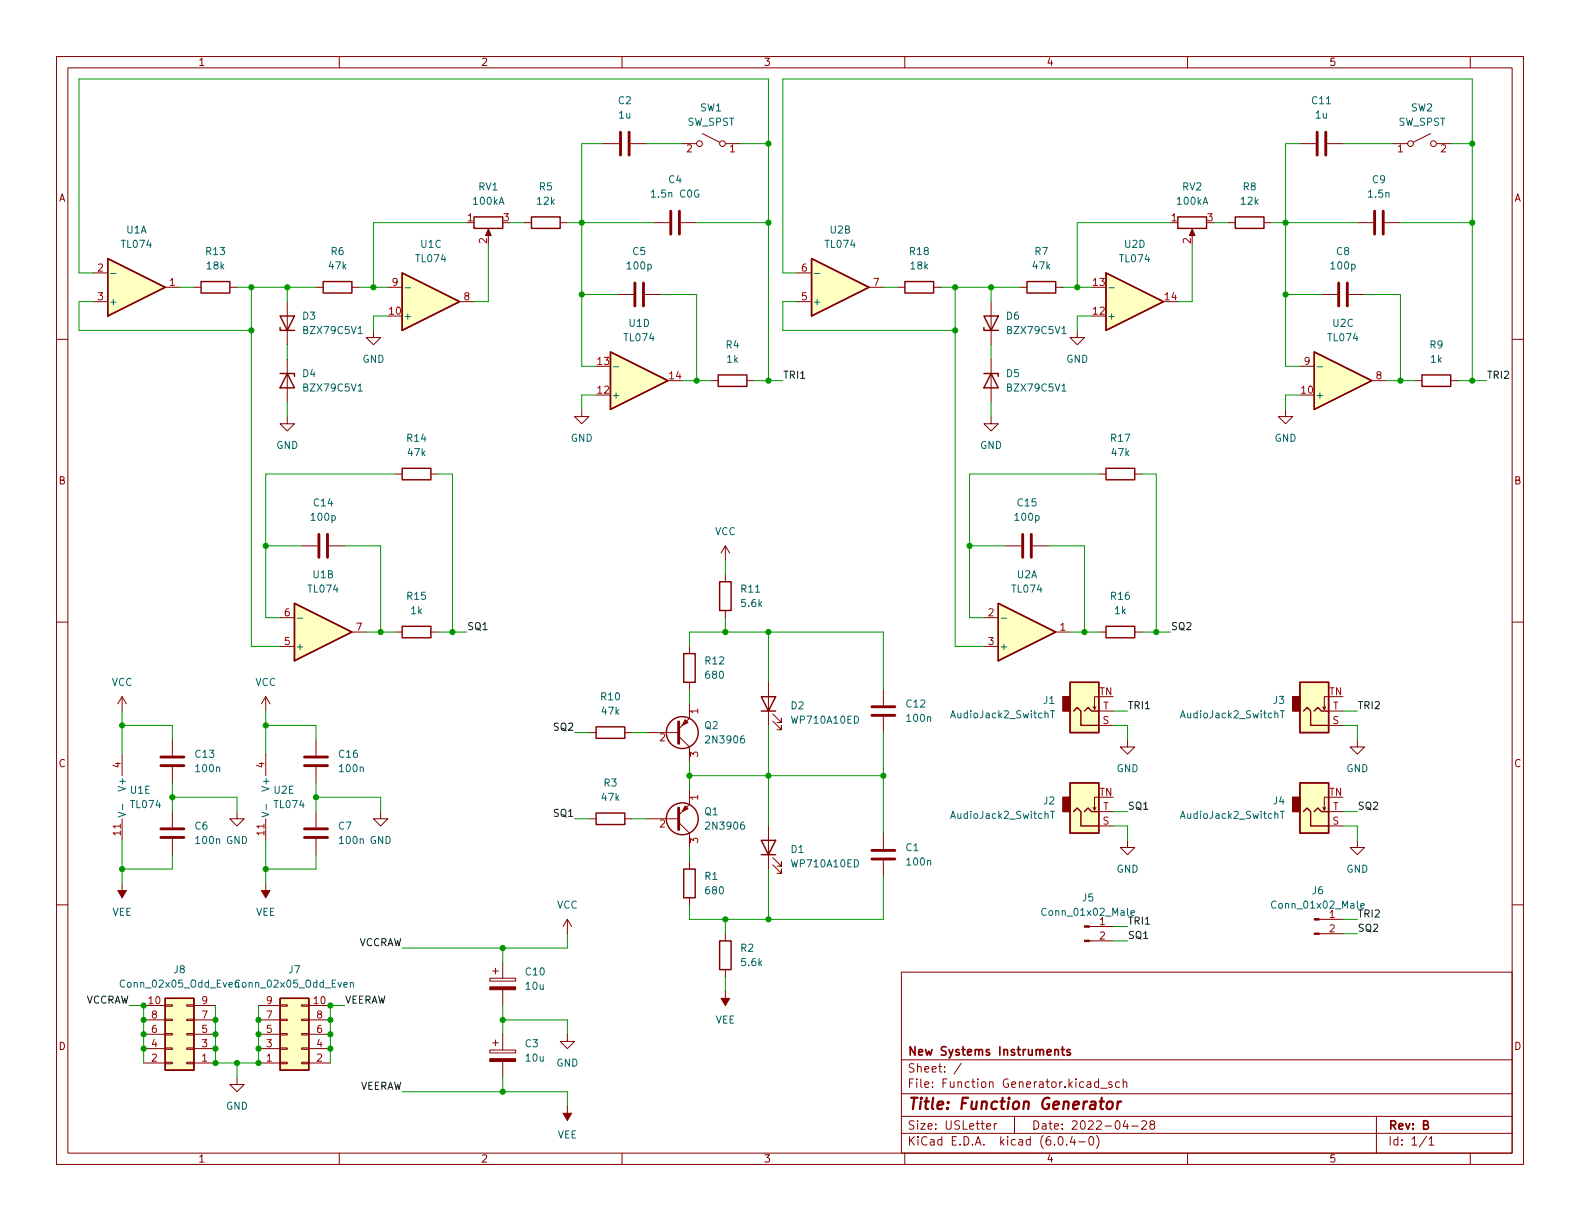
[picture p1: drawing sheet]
<svg xmlns="http://www.w3.org/2000/svg" width="279mm" height="216mm" viewBox="0 0 279 216" stroke-linecap="round" stroke-linejoin="round" font-family="sans-serif">
<g fill="none" stroke="#840000" stroke-width=".18">
<path d="M10 10h259.4v195.9h-259.4zM12 12h255.4v191.9h-255.4zM60 10v2M110 10v2M160 10v2M210 10v2M260 10v2M92.7 39.4h1.3M99.1 39.4h1.2M106.7 25.4h2.8M111.5 25.4h2.8M115.6 39.4h2.8"/>
<path d="M120.4 39.4h2.8M120.6 25.4h2.6M124.2 23.6l3.1 1.5M128.3 25.4h2.5M217.2 39.4h1.2M223.5 39.4h1.3M229.9 25.4h2.8M234.7 25.4h2.8M240 39.4h2.8M244.9 39.4h2.7M246.4 25.4h2.5M253 23.6l-3.1 1.5"/>
<path d="M254 25.4h2.5M10 60h2M16.5 53.3h2.5M16.5 48.3h2.5M29.2 50.8h2.5M34.3 50.8h1.3M40.6 50.8h1.3M50.8 53.3v7.7M55.9 50.8h1.2M62.2 50.8h1.3M66 58.4v1.3h1.3l-1.3 1.3-1.2-1.3h1.2M68.6 50.8h2.5"/>
<path d="M81.3 53.3h2.5M86.4 40.9v1M109.2 52.1h2.8M114 52.1h2.8M141 53.3h2.5M141 48.3h2.5M153.7 50.8h2.5M158.7 50.8h1.3M165.1 50.8h1.3M175.3 53.3v7.7M180.3 50.8h1.3M186.7 50.8h1.3"/>
<path d="M190.5 58.4v1.3h1.3l-1.3 1.3-1.3-1.3h1.3M210.8 40.9v1M233.7 52.1h2.8M238.5 52.1h2.8M267.4 60h2M50.8 73.7v1.2h1.3l-1.3 1.3-1.3-1.3h1.3M50.8 63.5v7.6M102.9 72.4v1.3h1.2l-1.2 1.2-1.3-1.2h1.3M125.7 67.3h1.3M132.1 67.3h1.2M175.3 73.7v1.2h1.2l-1.2 1.3-1.3-1.3h1.3M175.3 63.5v7.6"/>
<path d="M227.3 72.4v1.3h1.3l-1.3 1.2-1.2-1.2h1.2M229.9 64.8h2.5M242.6 67.3h2.5M250.2 67.3h1.3M256.5 67.3h1.3M53.3 96.5h2.8M58.2 96.5h2.8M69.8 83.8h1.3M76.2 83.8h1.3M128.3 96.5v2.6M128.3 96.5l-.8 1.3M128.3 96.5l.7 1.3"/>
<path d="M177.8 96.5h2.8M182.6 96.5h2.8M194.3 83.8h1.3M200.7 83.8h1.2M10 110h2M49.5 114.3h2.6M49.5 109.2h2.6M62.2 111.8h2.6M69.8 111.8h1.3M76.2 111.8h1.3M121.9 114.3v1.3M128.3 101.6v1.3"/>
<path d="M128.3 108v1.2M174 114.3h2.5M174 109.2h2.5M186.7 111.8h2.5M194.3 111.8h1.3M200.7 111.8h1.2M267.4 110h2M21.6 123.2v2.5M21.6 133.4v3.8M21.6 123.2l-.8 1.3M21.6 123.2l.8 1.3M30.5 130.8v2.8"/>
<path d="M30.5 135.6v2.8M47 123.2v2.5M47 133.4v3.8M47 123.2l-.8 1.3M47 123.2l.8 1.3M55.9 130.8v2.8M55.9 135.6v2.8M104.1 129.5h1.3M110.5 129.5h1.3M114.3 129.5h5.7M120 130.2l1.9 1.9v2.5M121.9 124.5v2.5l-1.9 1.9"/>
<path d="M121.9 139.7v2.5l-1.9 1.9M121.9 120.7v1.2M135.9 120.7v7.6M136.7 127.5l1.5 1.5v-.7v.7h-.8M136.7 126.2l1.5 1.6v-.8v.8h-.8M156.2 121.9v2.8M156.2 126.7v2.8M193.8 125l-.3 .5M194.3 123.2h-.8v2.3l-.2-.5M194.3 128.3h2.5M194.3 125.7h2.5M199.4 130.8v1.3h1.3l-1.3 1.3-1.3-1.3h1.3"/>
<path d="M234.4 125l-.2 .5M234.9 123.2h-.7v2.3l-.3-.5M234.9 128.3h2.6M234.9 125.7h2.6M240 130.8v1.3h1.3l-1.3 1.3-1.2-1.3h1.2M10 160h2M21.6 144.8v3.8M21.6 156.2v2.6M30.5 143.5v2.8M30.5 148.3v2.8M41.9 143.5v1.3h1.3l-1.3 1.3-1.3-1.3h1.3M47 144.8v3.8"/>
<path d="M47 156.2v2.6M55.9 143.5v2.8M55.9 148.3v2.8M67.3 143.5v1.3h1.3l-1.3 1.3-1.3-1.3h1.3M104.1 144.8h1.3M110.5 144.8h1.3M114.3 144.8h5.7M120 145.4l1.9 1.9v2.6M121.9 152.4v1.3M121.9 158.8v1.2M135.9 146.1v7.6M136.7 152.9l1.5 1.5v-.7v.7h-.8"/>
<path d="M136.7 151.6l1.5 1.6v-.8v.8h-.8M156.2 147.3v2.8M156.2 152.1v2.8M193.8 142.7l-.3 .6M194.3 141h-.8v2.3l-.2-.6M194.3 146.1h2.5M194.3 143.5h2.5M199.4 148.6v1.3h1.3l-1.3 1.2-1.3-1.2h1.3M234.4 142.7l-.2 .6M234.9 141h-.7v2.3l-.3-.6M234.9 146.1h2.6M234.9 143.5h2.6"/>
<path d="M240 148.6v1.3h1.3l-1.3 1.2-1.2-1.2h1.2M267.4 160h2M25.4 177.8h3.8M29.2 177.7h1.3v.2h-1.3zM33 177.7h1.3v.2h-1.3zM34.3 177.8h3.8M45.7 177.8h3.8M49.5 177.7h1.3v.2h-1.3zM53.3 177.7h1.3v.2h-1.3zM54.6 177.8h3.8M86.6 173h4.6v.5h-4.6zM87.1 171.7h1"/>
<path d="M87.6 171.2v1M88.9 170.2v2.8M88.9 175v2.8M100.3 162.6l-.7 1.2M100.3 162.6v2.5M100.3 162.6l.8 1.2M128.3 165.1v1.3M128.3 171.5v1.2M128.3 175.3v2.5M159.4 171.9h108v32h-108zM192.6 166.4h4.2M192.6 163.8h4.2"/>
<path d="M233.3 165.1h4.2M233.3 162.6h4.2M25.4 188h3.8M25.4 185.4h3.8M25.4 182.9h3.8M25.4 180.3h3.8M29.2 180.2h1.3v.3h-1.3zM29.2 182.8h1.3v.2h-1.3zM29.2 185.3h1.3v.2h-1.3zM29.2 187.8h1.3v.3h-1.3zM33 180.2h1.3v.3h-1.3zM33 182.8h1.3v.2h-1.3z"/>
<path d="M33 185.3h1.3v.2h-1.3zM33 187.8h1.3v.3h-1.3zM34.3 188h3.8M34.3 185.4h3.8M34.3 182.9h3.8M34.3 180.3h3.8M41.9 190.5v1.3h1.3l-1.3 1.2-1.3-1.2h1.3M45.7 188h3.8M45.7 185.4h3.8M45.7 182.9h3.8M45.7 180.3h3.8M49.5 180.2h1.3v.3h-1.3z"/>
<path d="M49.5 182.8h1.3v.2h-1.3zM49.5 185.3h1.3v.2h-1.3zM49.5 187.8h1.3v.3h-1.3zM53.3 180.2h1.3v.3h-1.3zM53.3 182.8h1.3v.2h-1.3zM53.3 185.3h1.3v.2h-1.3zM53.3 187.8h1.3v.3h-1.3zM54.6 188h3.8M54.6 185.4h3.8M54.6 182.9h3.8M54.6 180.3h3.8M86.6 185.7h4.6v.5h-4.6z"/>
<path d="M87.1 184.4h1M87.6 183.9v1M88.9 182.9v2.8M88.9 187.7v2.8M100.3 182.9v1.3h1.3l-1.3 1.2-1.2-1.2h1.2M100.3 195.6v2.5M159.4 197.4h108M159.4 193.4h108M159.4 187.4h108M170 188l-1.3 1.9M174.5 199.2l.7-.2-.1-.3h-.4l-.2 .2v.7h.6M175.8 198.7v1"/>
<path d="M176.3 198.7h-.3l-.2 .3M179.4 197.4v3M194.3 191.4l-.5-.1-.3 .3v.4l.2 .2h.6M194.3 190.8v1.5M194.6 192.4h1.2M196.6 191.4l-.3-.1-.3 .2 .1 .2 .5 .2v.3h-.6M198 191.4l-.5-.1-.2 .3v.4l.1 .2h.6M198.6 191.4l.2-.1 .4 .1 .1 .9M198.6 190.8v1.5M199 198.1l-.4 1.1h.9M199.3 198.7v1M200.1 199.1h1.2"/>
<path d="M201.9 198.3l.6-.1 .2 .1 .1 .3-1 1.1h1M203.6 198.8l-.3-.3 .1-.2 .2-.1h.4l.2 .3-.1 .2-.6 .2-.2 .2 .1 .4 .2 .2 .4-.1 .2-.2-.1-.4-.2-.2M243.4 197.4v6.5M60 203.9v2M110 203.9v2M159.4 200.4h108M160 203.9v2M187.3 201h.2a.81 .81 0 0 1 .6 .6 .81 .81 0 0 1-.3 .8l-.2 .1a.81 .81 0 0 1-.6-.6 .81 .81 0 0 1 .3-.9zM188.6 202.3v.2M189.6 200.9l-.3 1.1h.9M190 201.5v1M190.8 201.9h1.1"/>
<path d="M192.8 201h.1a.81 .81 0 0 1 .6 .6 .81 .81 0 0 1-.3 .8l-.2 .1a.81 .81 0 0 1-.5-.6 .81 .81 0 0 1 .3-.9zM193.9 200.8a1.72 1.72 0 0 1 0 2.2M210 203.9v2M252.3 200.9l-1.3 1.9M252.7 201.4l.4-.4v1.5M252.7 202.5h.8M260 203.9v2"/>
<circle cx="123.7" cy="25.4" r=".51"/>
<circle cx="127.8" cy="25.4" r=".51"/>
<circle cx="249.4" cy="25.4" r=".51"/>
<circle cx="253.5" cy="25.4" r=".51"/>
</g>
<path d="M194.5 194.8h.7M194.8 194.1l-.2 1.7 .1 .2 .4 .1M195.9 195a.52 .52 0 0 1 .5-.2 .52 .52 0 0 1 .4 .4l-.1 .5a.55 .55 0 0 1-.5 .4 .55 .55 0 0 1-.5-.4zM197.7 194.8l-.2 1.3M198.3 194.8l-.4 .1-.3 .3" fill="none" stroke="#840000" stroke-width=".4"/>
<path d="M186.5 185.7l.2-.1 .4 .1 .1 .9M187.7 185.6h.5M187.9 185.1v1.3l.3 .2M189.2 185.7l-.3-.1-.2 .2v.2l.5 .1v.4h-.5" fill="none" stroke="#840000" stroke-width=".3"/>
<g fill="none" stroke="#840000" stroke-width=".25">
<path d="M83.8 38.4h5.1v2h-5.1zM94 38.4h5.1v2h-5.1zM208.3 38.4h5.1v2h-5.1zM218.4 38.4h5.1v2h-5.1zM19 45.7l10.2 5.1-10.2 5.1zM35.6 49.8h5v2h-5zM49.5 57.9v.5h2.6M49.5 55.9h2.6l-1.3 2.5zM57.1 49.8h5.1v2h-5.1zM71.1 48.3l10.2 5-10.2 5.1zM143.5 45.7l10.2 5.1-10.2 5.1zM160 49.8h5.1v2h-5.1z"/>
<path d="M174 57.9v.5h2.5M174 55.9h2.5l-1.2 2.5zM181.6 49.8h5.1v2h-5.1zM195.6 48.3l10.1 5-10.1 5.1zM49.5 66h2.6v.5M50.8 66l1.3 2.6h-2.6zM107.9 62.2l10.2 5.1-10.2 5.1zM127 66.3h5.1v2h-5.1zM174 66h2.5v.5M175.3 66l1.2 2.6h-2.5zM232.4 62.2l10.2 5.1-10.2 5.1zM251.5 66.3h5v2h-5z"/>
<path d="M71.1 82.8h5.1v2h-5.1zM195.6 82.8h5.1v2h-5.1zM52.1 106.7l10.1 5.1-10.1 5zM71.1 110.7h5.1v2.1h-5.1zM120.9 115.6h2v5.1h-2zM127.3 102.9h2v5.1h-2zM176.5 106.7l10.2 5.1-10.2 5zM195.6 110.7h5.1v2.1h-5.1zM105.4 128.5h5.1v2.1h-5.1zM134.6 123.2h2.6l-1.3 2.5zM134.6 125.7h2.6M189.2 120.7h5.1v8.8h-5.1z"/>
<path d="M189.2 138.4h5.1v8.9h-5.1zM189.9 125.7l.6-.6 .6 .6v2.6h3.2M191.8 125.7l.6-.6 .6 .6h1.3M229.9 120.7h5v8.8h-5zM229.9 138.4h5v8.9h-5zM230.5 125.7l.6-.6 .7 .6v2.6h3.1M232.4 125.7l.6-.6 .7 .6h1.2M105.4 143.8h5.1v2h-5.1zM120.9 153.7h2v5.1h-2zM134.6 148.6h2.6l-1.3 2.5zM134.6 151.1h2.6M189.9 143.5l.6-.6 .6 .6v2.6h3.2"/>
<path d="M191.8 143.5l.6-.6 .6 .6h1.3M230.5 143.5l.6-.6 .7 .6v2.6h3.1M232.4 143.5l.6-.6 .7 .6h1.2M29.2 176.5h5.1v12.7h-5.1zM49.5 176.5h5.1v12.7h-5.1zM127.3 166.4h2v5.1h-2z"/>
<circle cx="120.6" cy="129.5" r="2.82"/>
<circle cx="120.6" cy="144.8" r="2.82"/>
</g>
<g fill="#ffffc2" stroke="#ffffc2" stroke-width=".18">
<path d="M29.2 176.5h5.1v12.7h-5.1z"/>
<path d="M49.5 176.5h5.1v12.7h-5.1z"/>
<path d="M107.9 62.2l10.2 5.1-10.2 5.1z"/>
<path d="M71.1 48.3l10.2 5-10.2 5.1z"/>
<path d="M19 45.7l10.2 5.1-10.2 5.1z"/>
<path d="M232.4 62.2l10.2 5.1-10.2 5.1z"/>
<path d="M229.9 120.7h5v8.8h-5z"/>
<path d="M229.9 138.4h5v8.9h-5z"/>
<path d="M195.6 48.3l10.1 5-10.1 5.1z"/>
<path d="M52.1 106.7l10.1 5.1-10.1 5z"/>
<path d="M189.2 120.7h5.1v8.8h-5.1z"/>
<path d="M189.2 138.4h5.1v8.9h-5.1z"/>
<path d="M143.5 45.7l10.2 5.1-10.2 5.1z"/>
<path d="M176.5 106.7l10.2 5.1-10.2 5z"/>
</g>
<g fill="none" stroke="#006464" stroke-width=".18">
<path d="M19.6 48.4h.9M63.3 59h.8M71.6 50.9h1M144 48.4h1M187.8 59h.7M196.1 50.9h1M63.3 69.2h.8M108.5 64.9h.9M187.8 69.2h.7M232.9 64.9h1M52.6 109.3h.9M177 109.3h1"/>
<path d="M185.8 125.7h.7M186.1 125.7v1.2M226.4 125.7h.7M226.8 125.7v1.2M20.9 143.6l1.3 .4-1.3 .5M21.7 142.2v1M46.3 143.6l1.3 .4-1.3 .5M47.1 142.2v1M185.8 143.4h.7M186.1 143.4v1.3M226.4 143.4h.7M226.8 143.4v1.3"/>
<path d="M62 173.8l.1-.1 .3 .1 .1 .8M62 173.7v.9M200 161.4l.6-.1-.1-.2-.3-.1-.2 .2 .1 .6h.4M240.6 160.2l.6-.1v-.3l-.4-.1-.2 .2 .1 .6h.5"/>
</g>
<g fill="none" stroke="#840000" stroke-width=".51">
<path d="M109.7 23.4v4M111.3 23.4v4M118.6 37.3v4.1M120.1 37.3v4.1M232.9 23.4v4M234.4 23.4v4M243.1 37.3v4.1M244.6 37.3v4.1M112.3 50v4.1M113.8 50v4.1M236.7 50v4.1M238.3 50v4.1"/>
<path d="M56.4 94.5v4.1M57.9 94.5v4.1M180.8 94.5v4.1M182.4 94.5v4.1M28.4 135.4h4.1M28.4 133.9h4.1M53.8 135.4h4.1M53.8 133.9h4.1M120 127.6v3.8M154.2 126.5h4M154.2 125h4M28.4 148.1h4.1"/>
<path d="M28.4 146.6h4.1M53.8 148.1h4.1M53.8 146.6h4.1M120 142.9v3.8M154.2 151.9h4M154.2 150.4h4"/>
</g>
<g fill="#840000" stroke="#840000" stroke-width=".18">
<path d="M86.4 40.5l.5 1.2h-1z"/>
<path d="M127.5 176.5h1.5l-.7 1.3z"/>
<path d="M99.6 196.9h1.5l-.8 1.2z"/>
<path d="M191.8 166.2h.8v.3h-.8z"/>
<path d="M191.8 163.7h.8v.3h-.8z"/>
<path d="M86.6 187.2h4.6v.5h-4.6z"/>
<path d="M86.6 174.5h4.6v.5h-4.6z"/>
<path d="M232.4 165h.9v.2h-.9z"/>
<path d="M232.4 162.4h.9v.3h-.9z"/>
<path d="M121.2 127.3l.5 .5-1.1 .5z"/>
<path d="M121.2 142.5l.5 .5-1.1 .5z"/>
<path d="M210.8 40.5l.5 1.2h-1z"/>
<path d="M46.2 157.5h1.6l-.8 1.3z"/>
<path d="M20.8 157.5h1.6l-.8 1.3z"/>
</g>
<g fill="#840000" stroke="#840000" stroke-width=".25">
<path d="M228.6 123.2h1.3v2.5h-1.3z"/>
<path d="M228.6 141h1.3v2.5h-1.3z"/>
<path d="M188 123.2h1.2v2.5h-1.2z"/>
<path d="M188 141h1.2v2.5h-1.2z"/>
</g>
<g fill="none" stroke="#009600" stroke-width=".18">
<path d="M82.5 39.4h-16.5v11.4M90.2 39.4h2.5M100.3 39.4h15.3M106.7 25.4h-3.8v39.4h2.5M114.3 25.4h6.3M123.2 39.4h12.7M130.8 25.4h5.1M207 39.4h-16.5v11.4M214.6 39.4h2.6M224.8 39.4h15.2M229.9 25.4h-2.6v39.4h2.6M237.5 25.4h8.9"/>
<path d="M247.6 39.4h12.7M256.5 25.4h3.8M16.5 48.3h-2.5v-34.3h121.9v53.3M16.5 53.3h-2.5v5.1h30.4M31.7 50.8h2.6M41.9 50.8h14M44.4 50.8v63.5h5.1M50.8 50.8v2.5M63.5 50.8h5.1M68.6 55.9h-2.6v2.5M86.4 43.2v10.1h-2.6M102.9 52.1h6.3"/>
<path d="M116.8 52.1h6.4v15.2M141 48.3h-2.6v-34.3h121.9v53.3M141 53.3h-2.6v5.1h30.5M156.2 50.8h2.5M166.4 50.8h13.9M168.9 50.8v63.5h5.1M175.3 50.8v2.5M188 50.8h5M193 55.9h-2.5v2.5M210.8 43.2v10.1h-2.5M227.3 52.1h6.4M241.3 52.1h6.3v15.2"/>
<path d="M50.8 61v2.5M50.8 71.1v2.6M105.4 69.9h-2.5v2.5M120.6 67.3h5.1M133.3 67.3h5.1M175.3 61v2.5M175.3 71.1v2.6M229.9 69.9h-2.6v2.5M245.1 67.3h5.1M257.8 67.3h5.1M47 96.5h6.3M61 96.5h6.3v15.3"/>
<path d="M69.8 83.8h-22.8v25.4h2.5M77.5 83.8h2.5v28M128.3 99.1v2.5M171.4 96.5h6.4M185.4 96.5h6.4v15.3M194.3 83.8h-22.9v25.4h2.6M201.9 83.8h2.6v28M64.8 111.8h5M77.5 111.8h5M121.9 114.3v-2.5h34.3v10.1M128.3 109.2v2.6M135.9 111.8v8.9"/>
<path d="M189.2 111.8h5.1M201.9 111.8h5.1M21.6 128.3h8.9v2.5M21.6 125.7v7.7M30.5 138.4v5.1M47 128.3h8.9v2.5M47 125.7v7.7M55.9 138.4v5.1M101.6 129.5h2.5M111.8 129.5h2.5M121.9 137.2h34.3M121.9 121.9v2.6"/>
<path d="M121.9 134.6v5.1M135.9 128.3v17.8M156.2 129.5v17.8M196.8 125.7h2.6M196.8 128.3h2.6v2.5M237.5 125.7h2.5M237.5 128.3h2.5v2.5M21.6 148.6v7.6M30.5 151.1v2.6h-8.9M30.5 141h11.4v2.5M47 148.6v7.6M55.9 151.1v2.6h-8.9"/>
<path d="M55.9 141h11.4v2.5M101.6 144.8h2.5M111.8 144.8h2.5M121.9 149.9v2.5M135.9 153.7v8.9M156.2 154.9v7.7h-34.3v-2.6M196.8 146.1h2.6v2.5M196.8 143.5h2.6M237.5 146.1h2.5v2.5M237.5 143.5h2.5M22.9 177.8h2.5v10.2M38.1 177.8v10.2h7.6v-10.2"/>
<path d="M61 177.8h-2.6v10.2M88.9 167.6v2.6M88.9 177.8v5.1M100.3 165.1v2.5h-29.2M128.3 162.6v2.5M128.3 172.7v2.6M196.8 166.4h2.6M196.8 163.8h2.6M237.5 162.6h2.5M237.5 165.1h2.5M41.9 188v2.5M71.1 193h29.2v2.6"/>
<path d="M88.9 190.5v2.5M88.9 180.3h11.4v2.6"/>
</g>
<g fill="#009600" stroke="#009600" stroke-width=".18">
<circle cx="168.9" cy="50.8" r=".46"/>
<circle cx="168.9" cy="58.4" r=".46"/>
<circle cx="175.3" cy="50.8" r=".46"/>
<circle cx="135.9" cy="111.8" r=".46"/>
<circle cx="135.9" cy="67.3" r=".46"/>
<circle cx="123.2" cy="67.3" r=".46"/>
<circle cx="156.2" cy="137.2" r=".46"/>
<circle cx="121.9" cy="137.2" r=".46"/>
<circle cx="128.3" cy="162.6" r=".46"/>
<circle cx="135.9" cy="162.6" r=".46"/>
<circle cx="128.3" cy="111.8" r=".46"/>
<circle cx="135.9" cy="137.2" r=".46"/>
<circle cx="191.8" cy="111.8" r=".46"/>
<circle cx="204.5" cy="111.8" r=".46"/>
<circle cx="171.4" cy="96.5" r=".46"/>
<circle cx="260.3" cy="39.4" r=".46"/>
<circle cx="227.3" cy="39.4" r=".46"/>
<circle cx="247.6" cy="67.3" r=".46"/>
<circle cx="227.3" cy="52.1" r=".46"/>
<circle cx="260.3" cy="67.3" r=".46"/>
<circle cx="260.3" cy="25.4" r=".46"/>
<circle cx="190.5" cy="50.8" r=".46"/>
<circle cx="135.9" cy="25.4" r=".46"/>
<circle cx="135.9" cy="39.4" r=".46"/>
<circle cx="102.9" cy="39.4" r=".46"/>
<circle cx="102.9" cy="52.1" r=".46"/>
<circle cx="21.6" cy="153.7" r=".46"/>
<circle cx="30.5" cy="141" r=".46"/>
<circle cx="21.6" cy="128.3" r=".46"/>
<circle cx="47" cy="128.3" r=".46"/>
<circle cx="80" cy="111.8" r=".46"/>
<circle cx="47" cy="96.5" r=".46"/>
<circle cx="67.3" cy="111.8" r=".46"/>
<circle cx="47" cy="153.7" r=".46"/>
<circle cx="55.9" cy="141" r=".46"/>
<circle cx="58.4" cy="182.9" r=".46"/>
<circle cx="58.4" cy="185.4" r=".46"/>
<circle cx="58.4" cy="180.3" r=".46"/>
<circle cx="58.4" cy="177.8" r=".46"/>
<circle cx="88.9" cy="193" r=".46"/>
<circle cx="88.9" cy="167.6" r=".46"/>
<circle cx="45.7" cy="185.4" r=".46"/>
<circle cx="45.7" cy="188" r=".46"/>
<circle cx="88.9" cy="180.3" r=".46"/>
<circle cx="44.4" cy="58.4" r=".46"/>
<circle cx="44.4" cy="50.8" r=".46"/>
<circle cx="50.8" cy="50.8" r=".46"/>
<circle cx="66" cy="50.8" r=".46"/>
<circle cx="38.1" cy="180.3" r=".46"/>
<circle cx="45.7" cy="182.9" r=".46"/>
<circle cx="45.7" cy="180.3" r=".46"/>
<circle cx="25.4" cy="182.9" r=".46"/>
<circle cx="25.4" cy="180.3" r=".46"/>
<circle cx="25.4" cy="185.4" r=".46"/>
<circle cx="38.1" cy="188" r=".46"/>
<circle cx="38.1" cy="182.9" r=".46"/>
<circle cx="38.1" cy="185.4" r=".46"/>
<circle cx="41.9" cy="188" r=".46"/>
<circle cx="25.4" cy="177.8" r=".46"/>
</g>
<text font-size="2.8" fill="#840000" x="160.4" y="196.2">Title: Function Generator</text>
<g font-size="2.1" fill="#840000">
<text x="160.4" y="189.7">Sheet: /</text>
<text x="160.4" y="186.7">New Systems Instruments</text>
<text x="160.4" y="192.4">File: Function Generator.kicad_sch</text>
<text x="160.4" y="202.5">KiCad E.D.A. kicad (6.0.4-0)</text>
<text x="160.4" y="199.7">Size: USLetter</text>
<text x="182.4" y="199.7">Date: 2022-04-28</text>
<text x="245.4" y="199.7">Rev: B</text>
<text x="245.4" y="202.5">Id: 1/1</text>
</g>
<g font-size="1.8" fill="#840000">
<text x="35" y="11.6">1</text>
<text x="85" y="11.6">2</text>
<text x="135" y="11.6">3</text>
<text x="185" y="11.6">4</text>
<text x="235" y="11.6">5</text>
<text x="10.3" y="35.6">A</text>
<text x="267.7" y="35.6">A</text>
<text x="10.3" y="85.7">B</text>
<text x="267.7" y="85.7">B</text>
<text x="10.3" y="135.6">C</text>
<text x="267.7" y="135.6">C</text>
<text x="10.3" y="185.7">D</text>
<text x="267.7" y="185.7">D</text>
<text x="35" y="205.6">1</text>
<text x="85" y="205.6">2</text>
<text x="135" y="205.6">3</text>
<text x="185" y="205.6">4</text>
<text x="235" y="205.6">5</text>
</g>
<g font-size="1.8" fill="#006464">
<text x="109.4" y="18.4">C2</text>
<text x="109.5" y="21">1u</text>
<text x="121.5" y="22.2">SW_SPST</text>
<text x="123.8" y="19.7">SW1</text>
<text x="232.1" y="18.4">C11</text>
<text x="232.6" y="21">1u</text>
<text x="247.2" y="22.2">SW_SPST</text>
<text x="249.5" y="19.7">SW2</text>
<text x="84.6" y="33.7">RV1</text>
<text x="95.4" y="33.7">R5</text>
<text x="115.5" y="34.9">1.5n C0G</text>
<text x="118.2" y="32.4">C4</text>
<text x="209.1" y="33.7">RV2</text>
<text x="219.8" y="33.7">R8</text>
<text x="242.1" y="34.9">1.5n</text>
<text x="242.7" y="32.4">C9</text>
<text x="22.4" y="41.3">U1A</text>
<text x="83.8" y="36.2">100kA</text>
<text x="95" y="36.2">12k</text>
<text x="146.8" y="41.3">U2B</text>
<text x="208.2" y="36.2">100kA</text>
<text x="219.5" y="36.2">12k</text>
<text x="21.6" y="43.8">TL074</text>
<text x="36.5" y="45.1">R13</text>
<text x="36.6" y="47.6">18k</text>
<text x="58.2" y="47.6">47k</text>
<text x="58.6" y="45.1">R6</text>
<text x="73.6" y="46.4">TL074</text>
<text x="74.4" y="43.8">U1C</text>
<text x="111" y="47.6">100p</text>
<text x="111.9" y="45.1">C5</text>
<text x="146" y="43.8">TL074</text>
<text x="160.9" y="45.1">R18</text>
<text x="161.1" y="47.6">18k</text>
<text x="182.7" y="47.6">47k</text>
<text x="183" y="45.1">R7</text>
<text x="198.1" y="46.4">TL074</text>
<text x="198.9" y="43.8">U2D</text>
<text x="235.5" y="47.6">100p</text>
<text x="236.4" y="45.1">C8</text>
<text x="19.2" y="54">+</text>
<text x="143.6" y="54">+</text>
<text x="53.5" y="56.5">D3</text>
<text x="53.9" y="59.1">BZX79C5V1</text>
<text x="71.2" y="56.5">+</text>
<text x="111.3" y="57.8">U1D</text>
<text x="178" y="56.5">D6</text>
<text x="178.4" y="59.1">BZX79C5V1</text>
<text x="195.7" y="56.5">+</text>
<text x="235.7" y="57.8">U2C</text>
<text x="64.1" y="64.1">GND</text>
<text x="110.5" y="60.3">TL074</text>
<text x="128.4" y="61.6">R4</text>
<text x="128.6" y="64.1">1k</text>
<text x="188.5" y="64.1">GND</text>
<text x="234.9" y="60.3">TL074</text>
<text x="252.9" y="61.6">R9</text>
<text x="253" y="64.1">1k</text>
<text x="53.5" y="66.7">D4</text>
<text x="53.9" y="69.2">BZX79C5V1</text>
<text x="108.1" y="70.5">+</text>
<text x="178" y="66.7">D5</text>
<text x="178.4" y="69.2">BZX79C5V1</text>
<text x="232.5" y="70.5">+</text>
<text x="48.8" y="79.4">GND</text>
<text x="72" y="78.1">R14</text>
<text x="72.2" y="80.6">47k</text>
<text x="100.9" y="78.1">GND</text>
<text x="173.3" y="79.4">GND</text>
<text x="196.5" y="78.1">R17</text>
<text x="196.6" y="80.6">47k</text>
<text x="225.4" y="78.1">GND</text>
<text x="55.5" y="89.5">C14</text>
<text x="180" y="89.5">C15</text>
<text x="55.1" y="92.1">100p</text>
<text x="126.4" y="94.6">VCC</text>
<text x="179.6" y="92.1">100p</text>
<text x="54.6" y="104.8">TL074</text>
<text x="55.4" y="102.2">U1B</text>
<text x="72" y="106">R15</text>
<text x="131.1" y="104.8">R11</text>
<text x="131.2" y="107.3">5.6k</text>
<text x="179.1" y="104.8">TL074</text>
<text x="179.8" y="102.2">U2A</text>
<text x="196.5" y="106">R16</text>
<text x="72.7" y="108.6">1k</text>
<text x="197.1" y="108.6">1k</text>
<text x="52.2" y="114.9">+</text>
<text x="124.8" y="117.5">R12</text>
<text x="176.7" y="114.9">+</text>
<text x="19.7" y="121.3">VCC</text>
<text x="45.1" y="121.3">VCC</text>
<text x="106.3" y="123.8">R10</text>
<text x="124.9" y="120">680</text>
<text x="139.9" y="125.4">D2</text>
<text x="160.3" y="125.1">C12</text>
<text x="184.5" y="124.5">J1</text>
<text x="225.2" y="124.5">J3</text>
<text x="106.5" y="126.4">47k</text>
<text x="124.6" y="128.9">Q2</text>
<text x="125.1" y="131.4">2N3906</text>
<text x="140.2" y="128">WP710A10ED</text>
<text x="160.5" y="127.6">100n</text>
<text x="168.5" y="127">AudioJack2_SwitchT</text>
<text x="209.1" y="127">AudioJack2_SwitchT</text>
<text x="34.6" y="134">C13</text>
<text x="34.7" y="136.5">100n</text>
<text x="60" y="134">C16</text>
<text x="60.1" y="136.5">100n</text>
<text x="197.4" y="136.5">GND</text>
<text x="238.1" y="136.5">GND</text>
<text x="22.2" y="139.5" transform="rotate(-90 22.2 139.5)">V+</text>
<text x="23.1" y="140.3">U1E</text>
<text x="23.2" y="142.9">TL074</text>
<text x="47.6" y="139.5" transform="rotate(-90 47.6 139.5)">V+</text>
<text x="48.5" y="140.3">U2E</text>
<text x="48.6" y="142.9">TL074</text>
<text x="106.5" y="141.6">47k</text>
<text x="106.8" y="139.1">R3</text>
<text x="184.5" y="142.2">J2</text>
<text x="225.2" y="142.2">J4</text>
<text x="34.5" y="146.7">C6</text>
<text x="34.7" y="149.2">100n</text>
<text x="39.9" y="149.2">GND</text>
<text x="59.9" y="146.7">C7</text>
<text x="60.1" y="149.2">100n</text>
<text x="65.3" y="149.2">GND</text>
<text x="124.6" y="144.1">Q1</text>
<text x="125.1" y="146.7">2N3906</text>
<text x="168.5" y="144.8">AudioJack2_SwitchT</text>
<text x="209.1" y="144.8">AudioJack2_SwitchT</text>
<text x="124.6" y="155.6">R1</text>
<text x="139.9" y="150.8">D1</text>
<text x="140.2" y="153.4">WP710A10ED</text>
<text x="160.2" y="150.5">C1</text>
<text x="160.5" y="153">100n</text>
<text x="197.4" y="154.3">GND</text>
<text x="238.1" y="154.3">GND</text>
<text x="19.8" y="161.9">VEE</text>
<text x="45.2" y="161.9">VEE</text>
<text x="98.5" y="160.7">VCC</text>
<text x="124.9" y="158.1">680</text>
<text x="184.7" y="161.9">Conn_01x02_Male</text>
<text x="191.4" y="159.4">J5</text>
<text x="225.4" y="160.7">Conn_01x02_Male</text>
<text x="232.1" y="158.1">J6</text>
<text x="30.8" y="172.1">J8</text>
<text x="51.1" y="172.1">J7</text>
<text x="93" y="172.5">C10</text>
<text x="131" y="168.3">R2</text>
<text x="131.2" y="170.8">5.6k</text>
<text x="21.7" y="174.6">Conn_02x05_Odd_Even Conn_02x05_Odd_Even</text>
<text x="93" y="175">10u</text>
<text x="92.9" y="185.2">C3</text>
<text x="126.5" y="181">VEE</text>
<text x="93" y="187.7">10u</text>
<text x="98.4" y="188.6">GND</text>
<text x="39.9" y="196.2">GND</text>
<text x="98.6" y="201.3">VEE</text>
</g>
<g font-size="1.8" fill="#a90000">
<text x="121.4" y="26.9">2</text>
<text x="129" y="26.9">1</text>
<text x="247.2" y="26.9">1</text>
<text x="254.8" y="26.9">2</text>
<text x="82.7" y="39.1">1</text>
<text x="89" y="39.1">3</text>
<text x="207.2" y="39.1">1</text>
<text x="213.5" y="39.1">3</text>
<text x="86.1" y="43" transform="rotate(-90 86.1 43)">2</text>
<text x="210.6" y="43" transform="rotate(-90 210.6 43)">2</text>
<text x="17.3" y="48">2</text>
<text x="17.3" y="53.1">3</text>
<text x="30" y="50.5">1</text>
<text x="69.4" y="50.5">9</text>
<text x="82.1" y="53.1">8</text>
<text x="141.7" y="53.1">5</text>
<text x="141.7" y="48">6</text>
<text x="154.4" y="50.5">7</text>
<text x="193.3" y="50.5">13</text>
<text x="206" y="53.1">14</text>
<text x="68.9" y="55.6">10</text>
<text x="193.3" y="55.6">12</text>
<text x="105.7" y="64.5">13</text>
<text x="230.6" y="64.5">9</text>
<text x="105.7" y="69.6">12</text>
<text x="118.4" y="67.1">14</text>
<text x="230.2" y="69.6">10</text>
<text x="243.3" y="67.1">8</text>
<text x="50.3" y="109">6</text>
<text x="63" y="111.5">7</text>
<text x="174.8" y="109">2</text>
<text x="187.5" y="111.5">1</text>
<text x="50.3" y="114">5</text>
<text x="174.8" y="114">3</text>
<text x="194.4" y="122.9">TN</text>
<text x="195" y="125.5">T</text>
<text x="235" y="122.9">TN</text>
<text x="235.7" y="125.5">T</text>
<text x="116.7" y="131.1">2</text>
<text x="123.4" y="126.2" transform="rotate(-90 123.4 126.2)">1</text>
<text x="195" y="128">S</text>
<text x="235.6" y="128">S</text>
<text x="21.3" y="135.7" transform="rotate(-90 21.3 135.7)">4</text>
<text x="46.7" y="135.7" transform="rotate(-90 46.7 135.7)">4</text>
<text x="123.4" y="133.8" transform="rotate(-90 123.4 133.8)">3</text>
<text x="123.4" y="141.5" transform="rotate(-90 123.4 141.5)">1</text>
<text x="194.4" y="140.7">TN</text>
<text x="195" y="143.3">T</text>
<text x="235" y="140.7">TN</text>
<text x="235.7" y="143.3">T</text>
<text x="21.3" y="147.7" transform="rotate(-90 21.3 147.7)">11</text>
<text x="46.7" y="147.7" transform="rotate(-90 46.7 147.7)">11</text>
<text x="116.7" y="146.3">2</text>
<text x="123.4" y="149.1" transform="rotate(-90 123.4 149.1)">3</text>
<text x="195" y="145.8">S</text>
<text x="235.6" y="145.8">S</text>
<text x="194.5" y="163.6">1</text>
<text x="194.5" y="166.1">2</text>
<text x="235.1" y="162.3">1</text>
<text x="235.1" y="164.8">2</text>
<text x="26.3" y="177.5">10</text>
<text x="35.7" y="177.5">9</text>
<text x="47.1" y="177.5">9</text>
<text x="55.5" y="177.5">10</text>
<text x="26.8" y="185.2">4</text>
<text x="26.8" y="182.6">6</text>
<text x="26.8" y="180.1">8</text>
<text x="35.7" y="185.2">3</text>
<text x="35.7" y="182.6">5</text>
<text x="35.7" y="180.1">7</text>
<text x="47.1" y="185.2">3</text>
<text x="47.1" y="182.6">5</text>
<text x="47.1" y="180.1">7</text>
<text x="56" y="185.2">4</text>
<text x="56" y="182.6">6</text>
<text x="56" y="180.1">8</text>
<text x="26.8" y="187.7">2</text>
<text x="35.7" y="187.7">1</text>
<text x="47.1" y="187.7">1</text>
<text x="56" y="187.7">2</text>
</g>
<g font-size="1.8" fill="#0f0f0f">
<text x="138.4" y="67">TRI1</text>
<text x="262.9" y="67">TRI2</text>
<text x="82.5" y="111.4">SQ1</text>
<text x="207" y="111.4">SQ2</text>
<text x="199.4" y="125.4">TRI1</text>
<text x="240" y="125.4">TRI2</text>
<text x="98.1" y="129.2">SQ2</text>
<text x="199.4" y="143.2">SQ1</text>
<text x="240" y="143.2">SQ2</text>
<text x="98.1" y="144.4">SQ1</text>
<text x="63.2" y="167.3">VCCRAW</text>
<text x="199.4" y="163.5">TRI1</text>
<text x="199.4" y="166">SQ1</text>
<text x="240" y="164.8">SQ2</text>
<text x="240" y="162.2">TRI2</text>
<text x="14.9" y="177.5">VCCRAW</text>
<text x="61" y="177.5">VEERAW</text>
<text x="63.4" y="192.7">VEERAW</text>
</g>
</svg>
